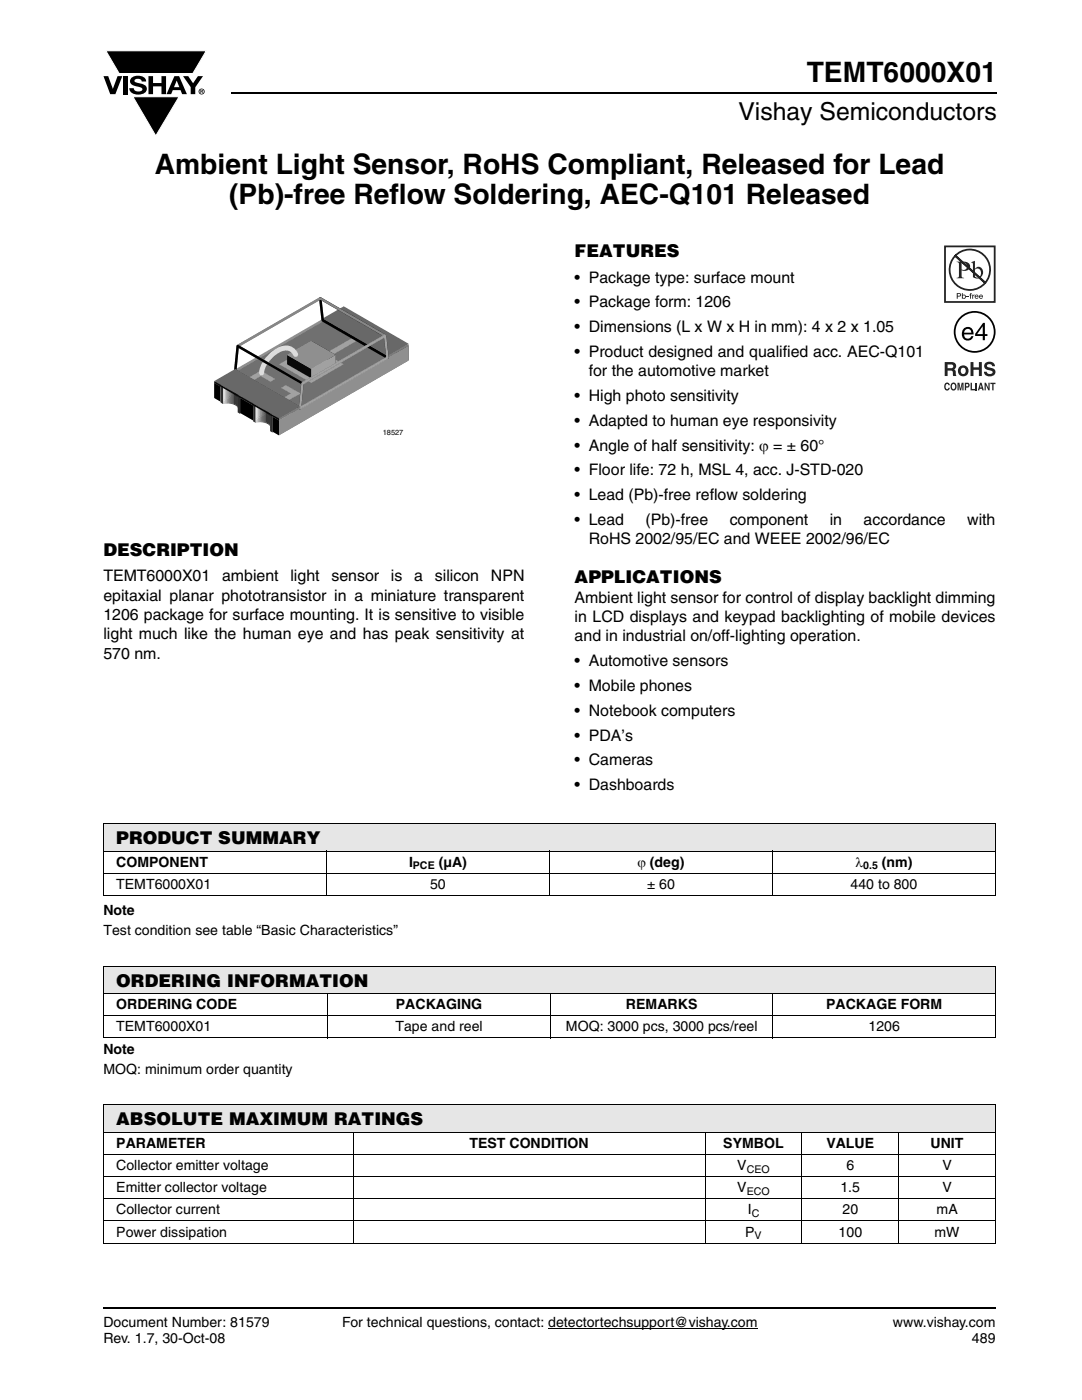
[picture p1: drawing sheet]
<svg xmlns="http://www.w3.org/2000/svg" width="216mm" height="279mm" viewBox="0 0 216 279" stroke-linecap="round" stroke-linejoin="round" font-family="sans-serif">
<path d="M109.4 265.1h41.8" fill="none" stroke="#000" stroke-width=".2"/>
<path d="M46.1 18.6h152.8M20.6 261h178" fill="none" stroke="#000" stroke-width=".36"/>
<path d="M20.6 10.1h20.7v17.2h-20.7z" fill="#fff"/>
<g fill="#000">
<path d="M20.6 15.2h1l.9 2.5 1-2.5h.9l-1.4 3.6h-1zM21.1 10.1h20.1l-2.7 4.6h-14.7zM24.6 15.2h.9v3.6h-.9zM26.3 15.5a2.1 2.1 0 0 1 2.8 .3l.1 .5h-.9a.79 .79 0 0 0-.7-.6 .79 .79 0 0 0-.8 .4l.3 .3 1 .3a1.08 1.08 0 0 1 1.2 1 1.08 1.08 0 0 1-1.1 1.1 1.73 1.73 0 0 1-2.4-1.2h.9a.96 .96 0 0 0 .8 .7 .96 .96 0 0 0 .9-.5 1.31 1.31 0 0 0-1.2-.6 1.03 1.03 0 0 1-1.1-.5 1.03 1.03 0 0 1 .2-1.2zM29.6 15.2h.9v1.4h1.7v-1.4h.9v3.6h-.9v-1.6h-1.7v1.6h-.9zM26.5 19.3h9.2l-4.6 7.8zM36.5 15.2h1.1l.9 1.4 1-1.4h1l-1.5 2.2v1.4h-.9v-1.4z"/>
<path d="M35.3 16.1l-.6 1.3h1.1zM34.8 15.2h.9l1.6 3.6h-1l-.3-.8h-1.5l-.3 .8h-1z"/>
<path d="M40.1 18v.2h.2v-.1zM40 17.9l.4 .1 .1 .1-.2 .2 .2 .3-.3-.3-.1 .3h-.1zM39.8 18.3a.46 .46 0 0 0 .9 0 .46 .46 0 0 0-.9 0zM39.6 18.3a.6 .6 0 0 1 1.2 0 .6 .6 0 0 1-1.2 0z"/>
</g>
<path d="M21.1 10.1h20.1l-2.7 4.6h-14.7zM26.5 19.3h9.2l-4.6 7.8z" fill="none" stroke="#fff" stroke-width=".2"/>
<path d="M42.8 59.3h38.7v27.8h-38.7z" fill="#fff"/>
<path d="M72.6 63.7l1 .5v3.4l-1-.6z" fill="#303030"/>
<path d="M68.8 69.3l3.8-2.3 1 .6a1.09 1.09 0 0 0 .9 1.6l1 .1h1l1 .5-3.9 2.2z" fill="#b9b9b9"/>
<path d="M73.4 67.3v.7z" fill="#888"/>
<path d="M73.4 67.3v.7z" fill="#8f8f8f"/>
<path d="M73.4 67.3v.7z" fill="#969696"/>
<path d="M73.5 67.3v.6z" fill="#9e9e9e"/>
<path d="M73.5 67.3v.6z" fill="#a5a5a5"/>
<path d="M73.5 67.3v.5z" fill="#acacac"/>
<path d="M73.5 67.3v.5z" fill="#b3b3b3"/>
<path d="M73.5 67.3v.4z" fill="#bababa"/>
<path d="M73.5 67.3v.4z" fill="#c1c1c1"/>
<path d="M73.6 67.3v.3z" fill="#c8c8c8"/>
<path d="M68.6 61.5l4 2.3v3l-4-2.3z" fill="#000"/>
<path d="M68.8 69.1l3.8-2.3v.2l-3.8 2.3z" fill="#dedede"/>
<path d="M76.5 67.8v1.5z" fill="#e8e8e8"/>
<path d="M76.4 67.8v1.5z" fill="#e7e7e7"/>
<path d="M76.3 67.8v1.5z" fill="#e6e6e6"/>
<path d="M76.3 67.8v1.5z" fill="#e4e4e4"/>
<path d="M76.2 67.8v1.5z" fill="#e2e2e2"/>
<path d="M76.2 67.8v1.5z" fill="#dedede"/>
<path d="M76.1 67.8v1.5z" fill="#d7d7d7"/>
<path d="M76.1 67.8v1.5z" fill="#d0d0d0"/>
<path d="M76 67.8v1.5z" fill="#c8c8c8"/>
<path d="M76 67.8v1.5z" fill="#c1c1c1"/>
<path d="M75.9 67.8v1.5z" fill="#bababa"/>
<path d="M75.9 67.8v1.5z" fill="#b3b3b3"/>
<path d="M75.8 67.8v1.5z" fill="#acacac"/>
<path d="M75.8 67.8v1.5z" fill="#a5a5a5"/>
<path d="M75.7 67.8l.1 1.5z" fill="#9e9e9e"/>
<path d="M75.7 67.8v1.5z" fill="#969696"/>
<path d="M75.6 67.8l.1 1.5z" fill="#8f8f8f"/>
<path d="M75.6 67.8v1.5z" fill="#888"/>
<path d="M75.5 67.8l.1 1.5z" fill="#818181"/>
<path d="M75.4 67.8l.1 1.5z" fill="#7a7a7a"/>
<path d="M75.3 67.8l.1 1.5z" fill="#737373"/>
<path d="M75.2 67.8l.1 1.5z" fill="#6c6c6c"/>
<path d="M75.1 67.8l.1 1.5z" fill="#646464"/>
<path d="M75 67.8l.1 1.5z" fill="#5d5d5d"/>
<path d="M74.9 67.8h.1v1.5h-.1z" fill="#565656"/>
<path d="M74.8 67.8h.1v1.5l-.1-.1z" fill="#4f4f4f"/>
<path d="M74.7 67.8h.1v1.4h-.1z" fill="#484848"/>
<path d="M74.6 67.8h.1v1.4h-.1z" fill="#414141"/>
<path d="M74.4 67.8h.2v1.4l-.2-.1z" fill="#3a3a3a"/>
<path d="M73.4 67.8h1v1.3l-.3-.1a1.13 1.13 0 0 1-.7-1.2z" fill="#323232"/>
<path d="M73.4 64.7v3.2z" fill="#888"/>
<path d="M73.4 64.6v3.3z" fill="#8f8f8f"/>
<path d="M73.5 64.6l-.1 3.3z" fill="#969696"/>
<path d="M73.5 64.5v3.4z" fill="#9e9e9e"/>
<path d="M73.5 64.5v3.4z" fill="#a5a5a5"/>
<path d="M73.5 64.4v3.4z" fill="#acacac"/>
<path d="M73.5 64.4v3.4z" fill="#b3b3b3"/>
<path d="M73.5 64.4v3.3z" fill="#bababa"/>
<path d="M73.5 64.4v3.3z" fill="#c1c1c1"/>
<path d="M73.6 64.4v3.2z" fill="#c8c8c8"/>
<path d="M73.4 64.7v.2z" fill="#888"/>
<path d="M73.4 64.6v.3z" fill="#8f8f8f"/>
<path d="M73.5 64.6l-.1 .3z" fill="#969696"/>
<path d="M73.5 64.5v.4z" fill="#9e9e9e"/>
<path d="M73.5 64.5v.4z" fill="#a5a5a5"/>
<path d="M73.5 64.4v.5z" fill="#acacac"/>
<path d="M73.5 64.4v.5z" fill="#b3b3b3"/>
<path d="M73.5 64.3v.6z" fill="#bababa"/>
<path d="M73.6 64.2l-.1 .7z" fill="#c1c1c1"/>
<path d="M73.6 64.2v.7z" fill="#c8c8c8"/>
<g fill="#303030">
<path d="M76.5 65.9l1 .6v3.3l-1-.5z"/>
<path d="M47.9 77.9l3.9 2.3v.1l-3.9-2.2z"/>
</g>
<path d="M44 80.3l3.9-2.2 3.9 2.2-3.9 2.3-.5-.3a1.09 1.09 0 0 0-.9-1.6l-1-.2-1 .1z" fill="#b9b9b9"/>
<path d="M47.9 82.4l3.9-2.2v.1l-3.9 2.3z" fill="#dedede"/>
<path d="M54.4 81.7l3.9 2.2v.2l-3.9-2.3z" fill="#303030"/>
<path d="M50.5 84.1l3.9-2.3 3.9 2.3-3.9 2.2-.5-.3a1.09 1.09 0 0 0-.9-1.5l-1-.2-1 .1z" fill="#b9b9b9"/>
<path d="M54.4 86.1l3.9-2.2v.2l-3.9 2.2z" fill="#dedede"/>
<path d="M42.7 79.4l25.9-14.9 4 2.3-3.8 2.3 4.8 2.8 3.9-2.3 4 2.4-25.8 14.9-1.3-.8 3.9-2.2-3.9-2.2-3.9 2.2-2.6-1.5 3.9-2.2-3.9-2.3-3.9 2.3z" fill="#707070"/>
<path d="M68.8 66.1l3.8-2.3v3l-3.8 2.3z" fill="#dedede"/>
<path d="M68.8 66.1l3.8-2.3v3l-3.8 2.3z" fill="#8f8f8f"/>
<path d="M76.5 65.9v3.3z" fill="#e8e8e8"/>
<path d="M76.4 65.9l.1 3.3z" fill="#e7e7e7"/>
<path d="M76.3 65.9l.1 3.3z" fill="#e6e6e6"/>
<path d="M76.3 65.9v3.3z" fill="#e4e4e4"/>
<path d="M76.2 65.9l.1 3.3z" fill="#e2e2e2"/>
<path d="M76.2 66v3.2z" fill="#dedede"/>
<path d="M76.1 66l.1 3.2z" fill="#d7d7d7"/>
<path d="M76.1 66v3.2z" fill="#d0d0d0"/>
<path d="M76 66l.1 3.2z" fill="#c8c8c8"/>
<path d="M76 66v3.2z" fill="#c1c1c1"/>
<path d="M75.9 66l.1 3.2z" fill="#bababa"/>
<path d="M75.9 66v3.2z" fill="#b3b3b3"/>
<path d="M75.8 66l.1 3.2z" fill="#acacac"/>
<path d="M75.8 66v3.2z" fill="#a5a5a5"/>
<path d="M75.7 66l.1 3.2z" fill="#9e9e9e"/>
<path d="M75.7 66v3.2z" fill="#969696"/>
<path d="M75.6 66l.1 3.2z" fill="#8f8f8f"/>
<path d="M75.6 66v3.2z" fill="#888"/>
<path d="M75.5 66l.1 3.2z" fill="#818181"/>
<path d="M75.4 66l.1 3.2z" fill="#7a7a7a"/>
<path d="M75.3 66l.1 3.2z" fill="#737373"/>
<path d="M75.2 66l.1 3.2z" fill="#6c6c6c"/>
<path d="M75.1 65.9l.1 3.3z" fill="#646464"/>
<path d="M75 65.9l.1 3.3z" fill="#5d5d5d"/>
<path d="M74.9 65.9h.1v3.3h-.1z" fill="#565656"/>
<path d="M74.8 65.9h.1v3.3h-.1z" fill="#4f4f4f"/>
<path d="M74.7 65.9h.1v3.3h-.1z" fill="#484848"/>
<path d="M74.6 65.8l.1 .1v3.3h-.1z" fill="#414141"/>
<path d="M74.4 65.8h.2v3.4l-.2-.1z" fill="#3a3a3a"/>
<path d="M73.4 64.8l.4 .6 .6 .4v3.3l-.3-.1a1.12 1.12 0 0 1-.7-1z" fill="#323232"/>
<path d="M77.5 66.6l4 2.4v3l-4-2.4z" fill="#000"/>
<path d="M57.3 72.7l4.8-2.8 4.9 2.8-4.9 2.8z" fill="#757575"/>
<path d="M42.7 76.4l25.9-14.9v3l-25.9 14.9z" fill="#8f8f8f"/>
<path d="M47.9 74.9l3.9 2.3v3l-3.9-2.3z" fill="#000"/>
<path d="M47.9 74.9l3.9 2.3v3l-3.9-2.3z" fill="#303030"/>
<path d="M47.9 79.4l3.9-2.2v3l-3.9 2.2z" fill="#8f8f8f"/>
<path d="M47.9 79.4l3.9-2.2v3l-3.9 2.2z" fill="#dedede"/>
<path d="M54.4 78.7l3.9 2.2v3l-3.9-2.2z" fill="#000"/>
<path d="M54.4 78.7l3.9 2.2v3l-3.9-2.2z" fill="#303030"/>
<path d="M54.4 83.1l3.9-2.2v3l-3.9 2.2z" fill="#8f8f8f"/>
<path d="M54.4 83.1l3.9-2.2v3l-3.9 2.2z" fill="#dedede"/>
<path d="M42.7 76.4l25.9-14.9 4 2.3-3.8 2.3 4.8 2.8 3.9-2.3 4 2.4-25.8 14.9-1.3-.8 3.9-2.2-3.9-2.2-3.9 2.2-2.6-1.5 3.9-2.2-3.9-2.3-3.9 2.3z" fill="#707070"/>
<g fill="#b9b9b9">
<path d="M56.1 79.6l.3-.1 1 .5-.4 .2z"/>
<path d="M49.1 75.6l.4-.1 .9 .5-.3 .2z"/>
<path d="M70.4 67.4l.3-.2 1 .6-.4 .1z"/>
</g>
<g fill="#9d9d9d">
<path d="M49.5 75.5l2.5-1.5 1 .5-2.6 1.5z"/>
<path d="M56.4 79.5l2.6-1.5 .9 .5-2.5 1.5z"/>
<path d="M56.1 77.4l.9-.6 2.9 1.7-.9 .6z"/>
<path d="M51.1 74.5l.9-.5 2.9 1.6-.9 .6z"/>
<path d="M55.7 72.7l6.4-3.7 2.8 1.6 5.5-3.2 .9 .5-5.5 3.2 2.8 1.6-6.5 3.7z"/>
</g>
<path d="M68.8 65.9l3.8-2.2v.1l-3.8 2.3z" fill="#dedede"/>
<path d="M76.5 65.9v.3z" fill="#e8e8e8"/>
<path d="M76.4 65.9l.1 .3z" fill="#e7e7e7"/>
<path d="M76.3 65.9l.1 .3z" fill="#e6e6e6"/>
<path d="M76.3 65.9v.3z" fill="#e4e4e4"/>
<path d="M76.2 65.9l.1 .3z" fill="#e2e2e2"/>
<path d="M76.2 66v.2z" fill="#dedede"/>
<path d="M76.1 66l.1 .2z" fill="#d7d7d7"/>
<path d="M76.1 66v.2z" fill="#d0d0d0"/>
<path d="M76 66l.1 .2z" fill="#c8c8c8"/>
<path d="M76 66v.2z" fill="#c1c1c1"/>
<path d="M75.9 66l.1 .2z" fill="#bababa"/>
<path d="M75.9 66v.2z" fill="#b3b3b3"/>
<path d="M75.8 66l.1 .2z" fill="#acacac"/>
<path d="M75.8 66v.2z" fill="#a5a5a5"/>
<path d="M75.7 66l.1 .2z" fill="#9e9e9e"/>
<path d="M75.7 66v.2z" fill="#969696"/>
<path d="M75.6 66l.1 .2z" fill="#8f8f8f"/>
<path d="M75.6 66v.2z" fill="#888"/>
<path d="M75.5 66l.1 .2z" fill="#818181"/>
<path d="M75.4 66l.1 .2z" fill="#7a7a7a"/>
<path d="M75.3 66l.1 .2z" fill="#737373"/>
<path d="M75.2 66l.1 .2z" fill="#6c6c6c"/>
<path d="M75.1 65.9l.1 .3z" fill="#646464"/>
<path d="M75 65.9l.1 .3z" fill="#5d5d5d"/>
<path d="M74.9 65.9l.1 .3h-.1z" fill="#565656"/>
<path d="M74.8 65.9l.1 .3h-.1z" fill="#4f4f4f"/>
<path d="M74.7 65.9h.1v.3h-.1z" fill="#484848"/>
<path d="M74.6 65.8l.1 .1v.3h-.1z" fill="#414141"/>
<path d="M74.4 65.8h.2v.4h-.2z" fill="#3a3a3a"/>
<path d="M73.4 64.7a1.32 1.32 0 0 0 1 1.1v.4h-1z" fill="#323232"/>
<path d="M73.6 68.7l3.9-2.2v.1l-3.9 2.3z" fill="#dedede"/>
<path d="M68.8 65.9l4.8 2.8v.2l-4.8-2.8z" fill="#303030"/>
<path d="M68.8 65.9l3.8-2.2 1 .5a1.09 1.09 0 0 0 .9 1.6l1 .2 1-.1 1 .6-3.9 2.2z" fill="#b9b9b9"/>
<path d="M57.3 70.8l4.8-2.8v1.9l-4.8 2.8z" fill="#929292"/>
<path d="M62.1 68l4.9 2.8v1.9l-4.9-2.8z" fill="#090909"/>
<path d="M44 80.2l3.9-2.3v.2l-3.9 2.2z" fill="#dedede"/>
<path d="M47.4 69.1l16.5-9.5 .5 4.3-17.5 10.1z" fill="none" stroke="#8f8f8f" stroke-width=".49"/>
<path d="M57.3 70.8l4.8 2.8v1.9l-4.8-2.8z" fill="#090909"/>
<path d="M57.3 70.8l4.8-2.8 4.9 2.8-4.9 2.8z" fill="#929292"/>
<path d="M62.1 73.6l4.9-2.8v1.9l-4.9 2.8z" fill="#a6a6a6"/>
<path d="M44.5 80.3v.3z" fill="#e8e8e8"/>
<path d="M44.5 80.3v.3z" fill="#e7e7e7"/>
<path d="M44.6 80.3v.3z" fill="#e6e6e6"/>
<path d="M44.7 80.3v.3z" fill="#e4e4e4"/>
<path d="M44.7 80.3v.3z" fill="#e2e2e2"/>
<path d="M44.8 80.3v.3z" fill="#dedede"/>
<path d="M44.9 80.3v.3z" fill="#d7d7d7"/>
<path d="M44.9 80.3v.3z" fill="#d0d0d0"/>
<path d="M44.9 80.3v.3z" fill="#c8c8c8"/>
<path d="M45 80.3v.2z" fill="#c1c1c1"/>
<path d="M45 80.3l.1 .2z" fill="#bababa"/>
<path d="M45.1 80.3v.2z" fill="#b3b3b3"/>
<path d="M45.1 80.3l.1 .2z" fill="#acacac"/>
<path d="M45.2 80.3v.2z" fill="#a5a5a5"/>
<path d="M45.2 80.3l.1 .2z" fill="#9e9e9e"/>
<path d="M45.3 80.3l.1 .2z" fill="#969696"/>
<path d="M45.4 80.3v.2z" fill="#8f8f8f"/>
<path d="M45.4 80.3l.1 .2z" fill="#888"/>
<path d="M45.5 80.3v.2z" fill="#818181"/>
<path d="M45.5 80.3l.1 .2z" fill="#7a7a7a"/>
<path d="M45.6 80.3l.1 .3z" fill="#737373"/>
<path d="M45.7 80.3l.1 .3z" fill="#6c6c6c"/>
<path d="M45.8 80.3l.1 .3z" fill="#646464"/>
<path d="M45.9 80.3l.1 .3z" fill="#5d5d5d"/>
<path d="M46 80.3h.1v.3z" fill="#565656"/>
<path d="M46.1 80.3h.1v.3z" fill="#4f4f4f"/>
<path d="M46.2 80.3h.1v.4l-.1-.1z" fill="#484848"/>
<path d="M46.3 80.3h.2v.4h-.2z" fill="#414141"/>
<path d="M46.5 80.3h.1v.5l-.1-.1z" fill="#3a3a3a"/>
<path d="M46.6 80.3h1v1.5a1.32 1.32 0 0 0-1-1z" fill="#323232"/>
<path d="M42.7 76.4l1.3 .8v3l-1.3-.8z" fill="#000"/>
<path d="M44 77.2l3.9-2.3v3l-3.9 2.3z" fill="#8f8f8f"/>
<g fill="#dedede">
<path d="M44 77.2l3.9-2.3v3l-3.9 2.3z"/>
<path d="M44 77l3.9-2.2v.1l-3.9 2.3z"/>
</g>
<g fill="#303030">
<path d="M47.9 74.8l3.9 2.2v.2l-3.9-2.3z"/>
<path d="M44 77l.5 .3v3.3l-.5-.3z"/>
</g>
<path d="M47.6 81.6v.2z" fill="#888"/>
<path d="M47.6 81.6v.3z" fill="#8f8f8f"/>
<path d="M47.6 81.6v.3z" fill="#969696"/>
<path d="M47.6 81.6v.4z" fill="#9e9e9e"/>
<path d="M47.6 81.6v.5z" fill="#a5a5a5"/>
<path d="M47.5 81.6v.5z" fill="#acacac"/>
<path d="M47.5 81.6v.6z" fill="#b3b3b3"/>
<path d="M47.5 81.6v.6z" fill="#bababa"/>
<path d="M47.5 81.6v.7z" fill="#c1c1c1"/>
<path d="M47.4 81.6v.7z" fill="#c8c8c8"/>
<path d="M44.5 77.3v3.3z" fill="#e8e8e8"/>
<path d="M44.5 77.3v3.3z" fill="#e7e7e7"/>
<path d="M44.6 77.3v3.3z" fill="#e6e6e6"/>
<path d="M44.7 77.3v3.3z" fill="#e4e4e4"/>
<path d="M44.7 77.3v3.3z" fill="#e2e2e2"/>
<path d="M44.8 77.3v3.3z" fill="#dedede"/>
<path d="M44.9 77.3v3.3z" fill="#d7d7d7"/>
<path d="M44.9 77.3v3.3z" fill="#d0d0d0"/>
<path d="M44.9 77.3v3.3z" fill="#c8c8c8"/>
<path d="M45 77.3v3.3z" fill="#c1c1c1"/>
<path d="M45 77.3v3.2z" fill="#bababa"/>
<path d="M45.1 77.3v3.2z" fill="#b3b3b3"/>
<path d="M45.1 77.3v3.2z" fill="#acacac"/>
<path d="M45.2 77.3v3.2z" fill="#a5a5a5"/>
<path d="M45.2 77.3v3.2z" fill="#9e9e9e"/>
<path d="M45.3 77.3l.1 3.2z" fill="#969696"/>
<path d="M45.4 77.3v3.2z" fill="#8f8f8f"/>
<path d="M45.4 77.3l.1 3.2z" fill="#888"/>
<path d="M45.5 77.3v3.2z" fill="#818181"/>
<path d="M45.5 77.3l.1 3.2z" fill="#7a7a7a"/>
<path d="M45.6 77.3l.1 3.3z" fill="#737373"/>
<path d="M45.7 77.3l.1 3.3z" fill="#6c6c6c"/>
<path d="M45.8 77.3l.1 3.3z" fill="#646464"/>
<path d="M45.9 77.3h.1v3.3z" fill="#5d5d5d"/>
<path d="M46 77.3h.1v3.3h-.1z" fill="#565656"/>
<path d="M46.1 77.3h.1v3.3h-.1z" fill="#4f4f4f"/>
<path d="M46.2 77.3h.1v3.4l-.1-.1z" fill="#484848"/>
<path d="M46.3 77.3h.2v3.4h-.2z" fill="#414141"/>
<path d="M46.5 77.3l.1 .1v3.4l-.1-.1z" fill="#3a3a3a"/>
<path d="M46.6 77.4l.3 .1a1.12 1.12 0 0 1 .7 1v3.2l-.4-.6-.6-.3z" fill="#323232"/>
<path d="M44.5 77.3v1.4z" fill="#e8e8e8"/>
<path d="M44.5 77.3l.1 1.4z" fill="#e7e7e7"/>
<path d="M44.6 77.2l.1 1.5z" fill="#e6e6e6"/>
<path d="M44.7 77.2v1.5z" fill="#e4e4e4"/>
<path d="M44.7 77.2l.1 1.5z" fill="#e2e2e2"/>
<path d="M44.8 77.2l.1 1.5z" fill="#dedede"/>
<path d="M44.9 77.2v1.5z" fill="#d7d7d7"/>
<path d="M44.9 77.2v1.5z" fill="#d0d0d0"/>
<path d="M44.9 77.2l.1 1.5z" fill="#c8c8c8"/>
<path d="M45 77.2v1.5z" fill="#c1c1c1"/>
<path d="M45 77.2l.1 1.5z" fill="#bababa"/>
<path d="M45.1 77.2v1.5z" fill="#b3b3b3"/>
<path d="M45.1 77.2l.1 1.5z" fill="#acacac"/>
<path d="M45.2 77.2v1.5z" fill="#a5a5a5"/>
<path d="M45.2 77.2l.1 1.5z" fill="#9e9e9e"/>
<path d="M45.3 77.2l.1 1.5z" fill="#969696"/>
<path d="M45.4 77.2v1.5z" fill="#8f8f8f"/>
<path d="M45.4 77.2l.1 1.5z" fill="#888"/>
<path d="M45.5 77.2v1.5z" fill="#818181"/>
<path d="M45.5 77.2l.1 1.5z" fill="#7a7a7a"/>
<path d="M45.6 77.2l.1 1.5z" fill="#737373"/>
<path d="M45.7 77.2l.1 1.5z" fill="#6c6c6c"/>
<path d="M45.8 77.2l.1 1.5z" fill="#646464"/>
<path d="M45.9 77.2l.1 1.5z" fill="#5d5d5d"/>
<path d="M46 77.2h.1v1.5h-.1z" fill="#565656"/>
<path d="M46.1 77.2l.1 .1v1.4h-.1z" fill="#4f4f4f"/>
<path d="M46.2 77.3h.1v1.4h-.1z" fill="#484848"/>
<path d="M46.3 77.3h.2v1.4h-.2z" fill="#414141"/>
<path d="M46.5 77.3l.1 .1v1.3h-.1z" fill="#3a3a3a"/>
<path d="M46.6 77.4a1.14 1.14 0 0 1 .9 1.3h-.9z" fill="#323232"/>
<path d="M47.6 78.6v3.2z" fill="#888"/>
<path d="M47.6 78.6v3.3z" fill="#8f8f8f"/>
<path d="M47.6 78.6v3.3z" fill="#969696"/>
<path d="M47.6 78.6v3.4z" fill="#9e9e9e"/>
<path d="M47.6 78.6v3.5z" fill="#a5a5a5"/>
<path d="M47.6 78.7l-.1 3.4z" fill="#acacac"/>
<path d="M47.5 78.8v3.4z" fill="#b3b3b3"/>
<path d="M47.5 78.8v3.4z" fill="#bababa"/>
<path d="M47.5 78.9v3.3z" fill="#c1c1c1"/>
<path d="M47.5 78.9l-.1 3.3z" fill="#c8c8c8"/>
<path d="M47.6 78.5v.7z" fill="#888"/>
<path d="M47.6 78.5v.7z" fill="#8f8f8f"/>
<path d="M47.6 78.5v.7z" fill="#969696"/>
<path d="M47.6 78.6v.6z" fill="#9e9e9e"/>
<path d="M47.6 78.6v.6z" fill="#a5a5a5"/>
<path d="M47.6 78.7l-.1 .5z" fill="#acacac"/>
<path d="M47.5 78.8v.4z" fill="#b3b3b3"/>
<path d="M47.5 78.8v.4z" fill="#bababa"/>
<path d="M47.5 78.9v.3z" fill="#c1c1c1"/>
<path d="M47.5 78.9l-.1 .3z" fill="#c8c8c8"/>
<g fill="#dedede">
<path d="M50.5 83.9l3.9-2.2v.1l-3.9 2.3z"/>
<path d="M47.9 79.2l3.9-2.2v.2l-3.9 2.2z"/>
</g>
<path d="M47.4 78.9l.5 .3v3.4l-.5-.3z" fill="#303030"/>
<path d="M44 77l3.9-2.2 3.9 2.2-3.9 2.2-.5-.3a1.09 1.09 0 0 0-.9-1.5l-1-.2-1 .1z" fill="#b9b9b9"/>
<path d="M51 84v.4z" fill="#e8e8e8"/>
<path d="M51 84v.4z" fill="#e7e7e7"/>
<path d="M51.1 84v.3z" fill="#e6e6e6"/>
<path d="M51.2 84v.3z" fill="#e4e4e4"/>
<path d="M51.2 84v.3z" fill="#e2e2e2"/>
<path d="M51.3 84v.3z" fill="#dedede"/>
<path d="M51.3 84v.3z" fill="#d7d7d7"/>
<path d="M51.4 84v.3z" fill="#d0d0d0"/>
<path d="M51.4 84v.3z" fill="#c8c8c8"/>
<path d="M51.5 84v.3z" fill="#c1c1c1"/>
<path d="M51.5 84v.3z" fill="#bababa"/>
<path d="M51.5 84l.1 .3z" fill="#b3b3b3"/>
<path d="M51.6 84v.3z" fill="#acacac"/>
<path d="M51.6 84l.1 .3z" fill="#a5a5a5"/>
<path d="M51.7 84l.1 .3z" fill="#9e9e9e"/>
<path d="M51.8 84v.3z" fill="#969696"/>
<path d="M51.8 84l.1 .3z" fill="#8f8f8f"/>
<path d="M51.9 84v.3z" fill="#888"/>
<path d="M51.9 84l.1 .3z" fill="#818181"/>
<path d="M52 84l.1 .3z" fill="#7a7a7a"/>
<path d="M52.1 84l.1 .3z" fill="#737373"/>
<path d="M52.2 84l.1 .3z" fill="#6c6c6c"/>
<path d="M52.3 84l.1 .3z" fill="#646464"/>
<path d="M52.4 84l.1 .3z" fill="#5d5d5d"/>
<path d="M52.5 84l.1 .3z" fill="#565656"/>
<path d="M52.6 84h.1v.4z" fill="#4f4f4f"/>
<path d="M52.7 84h.1v.4h-.1z" fill="#484848"/>
<path d="M52.8 84h.1v.4h-.1z" fill="#414141"/>
<path d="M52.9 84h.2v.5l-.2-.1z" fill="#3a3a3a"/>
<path d="M53.1 84h.9v1.6a1.32 1.32 0 0 0-.9-1.1z" fill="#323232"/>
<path d="M50.5 80.9l3.9-2.2v3l-3.9 2.2z" fill="#8f8f8f"/>
<path d="M47.9 79.4l2.6 1.5v3l-2.6-1.5z" fill="#000"/>
<path d="M50.5 80.9l3.9-2.2v3l-3.9 2.2z" fill="#dedede"/>
<path d="M54.4 78.5l3.9 2.2v.2l-3.9-2.2z" fill="#303030"/>
<path d="M50.5 80.7l3.9-2.2v.2l-3.9 2.2z" fill="#dedede"/>
<path d="M50.5 80.7l.5 .3v3.4l-.5-.3z" fill="#303030"/>
<path d="M54 85.3v.3z" fill="#888"/>
<path d="M54 85.3v.3z" fill="#8f8f8f"/>
<path d="M54 85.3v.4z" fill="#969696"/>
<path d="M54 85.3v.4z" fill="#9e9e9e"/>
<path d="M54 85.3v.5z" fill="#a5a5a5"/>
<path d="M54 85.3v.5z" fill="#acacac"/>
<path d="M54 85.3v.6z" fill="#b3b3b3"/>
<path d="M53.9 85.3v.6z" fill="#bababa"/>
<path d="M53.9 85.3v.7z" fill="#c1c1c1"/>
<path d="M53.9 85.3v.7z" fill="#c8c8c8"/>
<path d="M51 81v3.4z" fill="#e8e8e8"/>
<path d="M51 81v3.4z" fill="#e7e7e7"/>
<path d="M51.1 81v3.3z" fill="#e6e6e6"/>
<path d="M51.2 81v3.3z" fill="#e4e4e4"/>
<path d="M51.2 81v3.3z" fill="#e2e2e2"/>
<path d="M51.3 81v3.3z" fill="#dedede"/>
<path d="M51.3 81v3.3z" fill="#d7d7d7"/>
<path d="M51.4 81v3.3z" fill="#d0d0d0"/>
<path d="M51.4 81v3.3z" fill="#c8c8c8"/>
<path d="M51.5 81v3.3z" fill="#c1c1c1"/>
<path d="M51.5 81v3.3z" fill="#bababa"/>
<path d="M51.5 81v3.3z" fill="#b3b3b3"/>
<path d="M51.6 81v3.3z" fill="#acacac"/>
<path d="M51.6 81v3.3z" fill="#a5a5a5"/>
<path d="M51.7 81v3.3z" fill="#9e9e9e"/>
<path d="M51.8 81v3.3z" fill="#969696"/>
<path d="M51.8 81l.1 3.3z" fill="#8f8f8f"/>
<path d="M51.9 81v3.3z" fill="#888"/>
<path d="M51.9 81l.1 3.3z" fill="#818181"/>
<path d="M52 81l.1 3.3z" fill="#7a7a7a"/>
<path d="M52.1 81l.1 3.3z" fill="#737373"/>
<path d="M52.2 81l.1 3.3z" fill="#6c6c6c"/>
<path d="M52.3 81l.1 3.3z" fill="#646464"/>
<path d="M52.4 81h.1v3.3z" fill="#5d5d5d"/>
<path d="M52.5 81h.1v3.3h-.1z" fill="#565656"/>
<path d="M52.6 81h.1v3.4l-.1-.1z" fill="#4f4f4f"/>
<path d="M52.7 81h.1v3.4h-.1z" fill="#484848"/>
<path d="M52.8 81l.1 .1v3.3h-.1z" fill="#414141"/>
<path d="M52.9 81.1h.2v3.4l-.2-.1z" fill="#3a3a3a"/>
<path d="M53.1 81.1l.3 .2a1.12 1.12 0 0 1 .6 .9v3.2l-.3-.6-.6-.3z" fill="#323232"/>
<path d="M51 81v1.4z" fill="#e8e8e8"/>
<path d="M51 81l.1 1.4z" fill="#e7e7e7"/>
<path d="M51.1 81l.1 1.4z" fill="#e6e6e6"/>
<path d="M51.2 81v1.4z" fill="#e4e4e4"/>
<path d="M51.2 81l.1 1.4z" fill="#e2e2e2"/>
<path d="M51.3 80.9v1.5z" fill="#dedede"/>
<path d="M51.3 80.9l.1 1.5z" fill="#d7d7d7"/>
<path d="M51.4 80.9v1.5z" fill="#d0d0d0"/>
<path d="M51.4 80.9l.1 1.5z" fill="#c8c8c8"/>
<path d="M51.5 80.9v1.5z" fill="#c1c1c1"/>
<path d="M51.5 80.9v1.5z" fill="#bababa"/>
<path d="M51.5 80.9l.1 1.5z" fill="#b3b3b3"/>
<path d="M51.6 80.9v1.5z" fill="#acacac"/>
<path d="M51.6 80.9l.1 1.5z" fill="#a5a5a5"/>
<path d="M51.7 80.9l.1 1.5z" fill="#9e9e9e"/>
<path d="M51.8 80.9v1.5z" fill="#969696"/>
<path d="M51.8 80.9l.1 1.5z" fill="#8f8f8f"/>
<path d="M51.9 80.9v1.5z" fill="#888"/>
<path d="M51.9 80.9l.1 1.5z" fill="#818181"/>
<path d="M52 80.9l.1 1.5z" fill="#7a7a7a"/>
<path d="M52.1 80.9l.1 1.5z" fill="#737373"/>
<path d="M52.2 80.9l.1 1.5z" fill="#6c6c6c"/>
<path d="M52.3 80.9l.1 1.5z" fill="#646464"/>
<path d="M52.4 80.9l.1 1.5h-.1z" fill="#5d5d5d"/>
<path d="M52.5 81h.1v1.4h-.1z" fill="#565656"/>
<path d="M52.6 81h.1v1.4h-.1z" fill="#4f4f4f"/>
<path d="M52.7 81h.1v1.4h-.1z" fill="#484848"/>
<path d="M52.8 81l.1 .1v1.3h-.1z" fill="#414141"/>
<path d="M52.9 81.1h.2v1.3h-.2z" fill="#3a3a3a"/>
<path d="M53.1 81.1a1.14 1.14 0 0 1 .9 1.3h-.9z" fill="#323232"/>
<path d="M54 82.3v3.3z" fill="#888"/>
<path d="M54 82.3v3.3z" fill="#8f8f8f"/>
<path d="M54 82.3v3.4z" fill="#969696"/>
<path d="M54 82.3v3.4z" fill="#9e9e9e"/>
<path d="M54 82.4v3.4z" fill="#a5a5a5"/>
<path d="M54 82.4v3.4z" fill="#acacac"/>
<path d="M54 82.5v3.4z" fill="#b3b3b3"/>
<path d="M54 82.5l-.1 3.4z" fill="#bababa"/>
<path d="M53.9 82.6v3.3z" fill="#c1c1c1"/>
<path d="M53.9 82.6v3.3z" fill="#c8c8c8"/>
<path d="M54 82.2v.7z" fill="#888"/>
<path d="M54 82.2v.7z" fill="#8f8f8f"/>
<path d="M54 82.3v.6z" fill="#969696"/>
<path d="M54 82.3v.6z" fill="#9e9e9e"/>
<path d="M54 82.4v.5z" fill="#a5a5a5"/>
<path d="M54 82.4v.5z" fill="#acacac"/>
<path d="M54 82.5v.4z" fill="#b3b3b3"/>
<path d="M54 82.5l-.1 .4z" fill="#bababa"/>
<path d="M53.9 82.6v.3z" fill="#c1c1c1"/>
<path d="M53.9 82.6v.3z" fill="#c8c8c8"/>
<path d="M50.5 80.7l3.9-2.2 3.9 2.2-3.9 2.3-.5-.3a1.09 1.09 0 0 0-.9-1.6l-1-.2-1 .1z" fill="#b9b9b9"/>
<path d="M53.9 82.7l.5 .3v3.3l-.5-.3z" fill="#303030"/>
<path d="M54.4 83l3.9-2.3v.2l-3.9 2.2z" fill="#dedede"/>
<path d="M54.4 83.1l1.3 .8v3l-1.3-.8z" fill="#000"/>
<path d="M55.7 83.9l25.8-14.9v3l-25.8 14.9z" fill="#8f8f8f"/>
<path d="M59 70.7a2.12 2.12 0 0 0-2.8-1.1 6.5 6.5 0 0 0-4 4.8" fill="none" stroke="#dedede" stroke-width=".99"/>
<path d="M64.4 63.6l12.9 7.4v.4l-12.9-7.5z" fill="#080808"/>
<path d="M64.4 63.6l4.2-2.5 12.9 7.5-4.2 2.4z" fill="#666"/>
<path d="M77.3 71l4.2-2.4v.4l-4.2 2.4z" fill="#808080"/>
<path d="M63.9 59.6l12.9 7.4 .5 4.4-12.9-7.5zM47.4 69.1l13 7.4-.5 5-13-7.5z" fill="none" stroke="#000" stroke-width=".49"/>
<path d="M47.4 69.1l16.5-9.5 12.9 7.4-16.4 9.5z" fill="none" stroke="#838383" stroke-width=".49"/>
<path d="M60.4 76.5l16.4-9.5 .5 4.4-17.4 10.1z" fill="none" stroke="#9c9c9c" stroke-width=".49"/>
<path d="M42.7 76.1l4.3-2.5 12.9 7.5-4.2 2.4z" fill="#666"/>
<path d="M42.7 76.1l13 7.4v.4l-13-7.5z" fill="#090909"/>
<path d="M55.7 83.5l4.2-2.4v.4l-4.2 2.4z" fill="#808080"/>
<path d="M188.4 49h10.2v28.9h-10.2z" fill="#fff"/>
<g fill="#211e1e">
<path d="M193.7 72.3h.5v1h1.1v-1h.6v2.7h-.6v-1.2h-1.1v1.2h-.5z"/>
<path d="M196.7 72.4a1.15 1.15 0 0 1 1.8 .7h-.5l-.1-.2a.68 .68 0 0 0-.9-.1v.4l.2 .1a1.29 1.29 0 0 1 1.4 .9 1.17 1.17 0 0 1-1.1 .9 1.17 1.17 0 0 1-1.2-.9h.6v.2a.67 .67 0 0 0 1.2-.1l-.3-.3-.5-.1a.82 .82 0 0 1-.9-.6 .82 .82 0 0 1 .3-.9z"/>
<path d="M188.6 76.5l.4-.2 .3 .1 .2 .5-.7-.2a.66 .66 0 0 0 .2 1l.3-.3h.2a.54 .54 0 0 1-.5 .5 .54 .54 0 0 1-.5-.4z"/>
<path d="M191.1 76.4h.3l.3 1.2 .2-1.2h.4v1.5h-.3v-1.3l-.2 1.3h-.3l-.2-1.3v1.3h-.2z"/>
<path d="M193.7 76.4h.2v1.2h.7v.3h-.9z"/>
<path d="M194.7 76.4h.3v1.5h-.3z"/>
<path d="M196.5 76.4h.2l.5 1v-1h.3v1.5h-.3l-.5-1.1v1.1h-.2z"/>
<path d="M197.6 76.4h1v.3h-.3v1.2h-.3v-1.2h-.4z"/>
<path d="M189.1 72.7v.8l.9-.1a.39 .39 0 0 0 .1-.6zM188.5 72.3h1.4a.79 .79 0 0 1 .8 .4 .79 .79 0 0 1-.1 .9l-.2 .1a.98 .98 0 0 1 .4 1.2v.1h-.6l-.2-1h-.9v1h-.6z"/>
<path d="M191.9 73.4a.63 .63 0 0 0-.2 .8 .63 .63 0 0 0 .8 .4 .63 .63 0 0 0 .2-.8 .63 .63 0 0 0-.8-.4zM191.1 74a1.1 1.1 0 0 1 2.2 0 1.1 1.1 0 0 1-2.2 0z"/>
<path d="M190.1 76.7a.64 .64 0 0 0 .2 1l.1-.1a.64 .64 0 0 0-.1-1zM189.9 76.5l.2-.1a.56 .56 0 0 1 .7 .3 .82 .82 0 0 1-.5 1.2h-.2a.89 .89 0 0 1-.2-1.4z"/>
<path d="M192.8 76.6v.5l.4-.1v-.3zM192.5 76.4h.6a.5 .5 0 0 1 .4 .5 .5 .5 0 0 1-.4 .5h-.3v.5h-.3z"/>
<path d="M195.7 76.7l-.1 .6h.3zM195.6 76.4h.3l.4 1.5h-.3l-.1-.3h-.4l-.1 .3h-.3z"/>
</g>
<path d="M188.6 49.2h9.9v11.1h-9.9z" fill="none" stroke="#211e1e" stroke-width=".35"/>
<g fill="#211e1e">
<path d="M192.9 59.1h.4v.2h-.4z"/>
<path d="M193.6 58.5h.3l-.2 .2 .2 .1v.1h-.2v.7h-.1v-.7h-.2z"/>
<path d="M194 58.8h.2v.2l.3-.2v.2h-.3v.6h-.2z"/>
<path d="M191.1 58.7v.3h.4v-.3zM190.9 58.5l.7 .1 .2 .2-.2 .3-.5 .1v.4h-.2z"/>
<path d="M192.1 59.2a.26 .26 0 0 0 .5 0 .26 .26 0 0 0-.5 0zM191.9 58.5h.2v.4a.38 .38 0 0 1 .5 .1 .38 .38 0 0 1 0 .5 .38 .38 0 0 1-.5 0l-.2 .1z"/>
<path d="M194.7 59v.1h.4l-.2-.2zM194.7 58.8l.4 .1 .2 .4h-.6v.1h.5a.42 .42 0 0 1-.6 .1 .42 .42 0 0 1 .1-.7z"/>
<path d="M195.6 59l-.1 .1h.4l-.2-.2zM195.5 58.8l.5 .1 .1 .4h-.6l.1 .1h.5a.42 .42 0 0 1-.7 .1 .42 .42 0 0 1 .1-.7z"/>
</g>
<path d="M190.5 51.1a4 4 0 0 1 5.7-.3 4 4 0 0 1 .4 5.6l-5.9-5.4 5.9 5.5a4 4 0 0 1-5.8 .4 4 4 0 0 1-.3-5.8z" fill="none" stroke="#211e1e" stroke-width=".35"/>
<g fill="#211e1e">
<path d="M191.9 52.5v1.3a.75 .75 0 0 0 1.1-.7 .75 .75 0 0 0-1.1-.6zM190.9 52.2a2.81 2.81 0 0 1 2.4 .4 .97 .97 0 0 1 0 1.2 .97 .97 0 0 1-1.2 .2l-.2-.1v1.1v.3l.5 .2h-1.5l.3-.1 .1-.4v-2.3v-.2z"/>
<path d="M194.5 53.8v1.4l.2 .1a.72 .72 0 0 0 .8 0 .72 .72 0 0 0 .3-.8 .72 .72 0 0 0-.4-.8 .72 .72 0 0 0-.9 .1zM193.8 52.4l.7-.3v1.6a.89 .89 0 0 1 1.1-.4 .89 .89 0 0 1 .6 1 1.23 1.23 0 0 1-.7 1.2 1.23 1.23 0 0 1-1.4-.2v-2.7z"/>
</g>
<circle cx="194.5" cy="66.2" r="4" fill="none" stroke="#000" stroke-width=".35"/>
<g fill="#000">
<path d="M192.6 65.9l-.2 .5h1.4a.7 .7 0 0 0-.4-.7 .7 .7 0 0 0-.8 .2zM192.4 65.5a1.18 1.18 0 0 1 1.4-.1 1.18 1.18 0 0 1 .5 1.3h-1.9a.73 .73 0 0 0 .5 .9 .73 .73 0 0 0 .9-.5h.4a1.21 1.21 0 0 1-1.6 .8 1.21 1.21 0 0 1-.6-1.7z"/>
<path d="M196.1 65.1l-1.1 1.6h1.1zM196.2 64.4h.3v2.3h.5v.4h-.5v.8h-.4v-.8h-1.5v-.5z"/>
</g>
<path d="M20.6 164.4h178v5.5h-178z" fill="#e6e6e6"/>
<g fill="#fff">
<path d="M20.6 169.9h44.6v4.4h-44.6z"/>
<path d="M65.2 169.9h44.4v4.4h-44.4z"/>
<path d="M109.6 169.9h44.6v4.4h-44.6z"/>
<path d="M154.2 169.9h44.4v4.4h-44.4z"/>
</g>
<path d="M20.6 192.8h178v5.5h-178z" fill="#e6e6e6"/>
<g fill="#fff">
<path d="M20.6 198.3h44.8v4.4h-44.8z"/>
<path d="M65.4 198.3h44.4v4.4h-44.4z"/>
<path d="M109.8 198.3h44.4v4.4h-44.4z"/>
<path d="M154.2 198.3h44.4v4.4h-44.4z"/>
</g>
<path d="M20.6 220.5h178v5.5h-178z" fill="#e6e6e6"/>
<g fill="#fff">
<path d="M20.6 226h49.9v4.4h-49.9z"/>
<path d="M70.5 226h70.2v4.4h-70.2z"/>
<path d="M140.7 226h19.3v4.4h-19.3z"/>
<path d="M160 226h19.3v4.4h-19.3z"/>
<path d="M179.3 226h19.3v4.4h-19.3z"/>
</g>
<g fill="none" stroke="#000" stroke-width=".2">
<path d="M20.6 164.4h178.1M20.6 169.9h178.1M20.6 174.3h178.1M20.6 178.7h178.1M20.6 164.4v14.2M65.2 169.8v9M109.6 169.8v9M154.2 169.8v9M198.6 164.4v14.2M20.6 192.8h178.1M20.6 198.3h178.1M20.6 192.9v14.1"/>
<path d="M65.4 198.2v9M109.8 198.2v9M154.2 198.2v9M198.6 192.9v14.1M20.6 202.7h178.1M20.6 207.1h178.1M20.6 220.5h178.1M20.6 226h178.1M20.6 230.4h178.1M20.6 234.8h178.1M20.6 239.2h178.1M20.6 220.6v27.4"/>
<path d="M70.5 225.9v22.3M140.7 225.9v22.3M160 225.9v22.3M179.3 225.9v22.3M198.6 220.6v27.4M20.6 243.6h178.1M20.6 248.1h178.1"/>
</g>
<g font-size="5.6">
<text x="161" y="16.4">TEMT6000X01</text>
<text x="30.9" y="34.8">Ambient Light Sensor, RoHS Compliant, Released for Lead</text>
<text x="45.7" y="40.7">(Pb)-free Reflow Soldering, AEC-Q101 Released</text>
</g>
<text font-size="4.9" x="147.3" y="24">Vishay Semiconductors</text>
<g font-size="3.5">
<text x="114.7" y="51.4">FEATURES</text>
<text x="20.6" y="110.9">DESCRIPTION</text>
<text x="114.7" y="116.3">APPLICATIONS</text>
<text x="23.2" y="168.5">PRODUCT SUMMARY</text>
<text x="23.2" y="196.9">ORDERING INFORMATION</text>
<text x="23.2" y="224.5">ABSOLUTE MAXIMUM RATINGS</text>
</g>
<g font-size="3.2">
<text x="114.7" y="56.4">• Package type: surface mount</text>
<text x="114.7" y="61.3">• Package form: 1206</text>
<text x="114.7" y="66.3">• Dimensions (L x W x H in mm): 4 x 2 x 1.05</text>
<text x="114.7" y="71.2">• Product designed and qualified acc. AEC-Q101</text>
<text x="117.5" y="75.1">for the automotive market</text>
<text x="114.7" y="80.1">• High photo sensitivity</text>
<text x="114.7" y="85">• Adapted to human eye responsivity</text>
<text x="114.7" y="89.9">• Angle of half sensitivity: ϕ = ± 60°</text>
<text x="114.7" y="94.9">• Floor life: 72 h, MSL 4, acc. J-STD-020</text>
<text x="114.7" y="99.8">• Lead (Pb)-free reflow soldering</text>
<text x="114.7" y="104.7">• Lead</text>
<text x="128.8" y="104.7">(Pb)-free</text>
<text x="145.6" y="104.7">component</text>
<text x="165.6" y="104.7">in</text>
<text x="172.3" y="104.7">accordance</text>
<text x="193" y="104.7">with</text>
<text x="117.5" y="108.6">RoHS 2002/95/EC and WEEE 2002/96/EC</text>
<text x="20.6" y="116">TEMT6000X01</text>
<text x="20.6" y="119.8">epitaxial planar phototransistor in a miniature transparent</text>
<text x="44.3" y="116">ambient</text>
<text x="58" y="116">light</text>
<text x="66.1" y="116">sensor</text>
<text x="78" y="116">is</text>
<text x="82.7" y="116">a</text>
<text x="86.8" y="116">silicon</text>
<text x="97.9" y="116">NPN</text>
<text x="20.6" y="123.7">1206 package for surface mounting. It is sensitive to visible</text>
<text x="114.7" y="120.3">Ambient light sensor for control of display backlight dimming</text>
<text x="114.7" y="124.1">in LCD displays and keypad backlighting of mobile devices</text>
<text x="20.6" y="127.6">light much like the human eye and has peak sensitivity at</text>
<text x="20.6" y="131.5">570 nm.</text>
<text x="114.7" y="128">and in industrial on/off-lighting operation.</text>
<text x="114.7" y="133">• Automotive sensors</text>
<text x="114.7" y="137.9">• Mobile phones</text>
<text x="114.7" y="142.8">• Notebook computers</text>
<text x="114.7" y="147.8">• PDA’s</text>
<text x="114.7" y="152.7">• Cameras</text>
<text x="114.7" y="157.6">• Dashboards</text>
</g>
<g font-size="2.8">
<text x="23.2" y="173">COMPONENT</text>
<text x="81.6" y="173">I</text>
<text x="87.5" y="173">(µA)</text>
<text x="127.2" y="173">ϕ (deg)</text>
<text x="170.7" y="173">λ</text>
<text x="176" y="173">(nm)</text>
<text x="23.2" y="177.4">TEMT6000X01</text>
<text x="85.8" y="177.4">50</text>
<text x="129.1" y="177.4">± 60</text>
<text x="169.7" y="177.4">440 to 800</text>
<text x="20.6" y="182.7">Note</text>
<text x="20.6" y="186.6">Test condition see table “Basic Characteristics”</text>
<text x="23.2" y="201.4">ORDERING CODE</text>
<text x="79" y="201.4">PACKAGING</text>
<text x="124.9" y="201.4">REMARKS</text>
<text x="164.8" y="201.4">PACKAGE FORM</text>
<text x="23.2" y="205.8">TEMT6000X01</text>
<text x="78.9" y="205.8">Tape and reel</text>
<text x="112.9" y="205.8">MOQ: 3000 pcs, 3000 pcs/reel</text>
<text x="173.3" y="205.8">1206</text>
<text x="20.6" y="210.4">Note</text>
<text x="20.6" y="214.3">MOQ: minimum order quantity</text>
<text x="23.2" y="233.6">Collector emitter voltage</text>
<text x="23.2" y="229.1">PARAMETER</text>
<text x="93.7" y="229.1">TEST CONDITION</text>
<text x="144.3" y="229.1">SYMBOL</text>
<text x="147.1" y="233.6">V</text>
<text x="164.9" y="229.1">VALUE</text>
<text x="168.9" y="233.6">6</text>
<text x="185.7" y="229.1">UNIT</text>
<text x="188" y="233.6">V</text>
<text x="23.2" y="238">Emitter collector voltage</text>
<text x="147.1" y="238">V</text>
<text x="167.7" y="238">1.5</text>
<text x="188" y="238">V</text>
<text x="23.2" y="242.4">Collector current</text>
<text x="149.2" y="242.4">I</text>
<text x="168.1" y="242.4">20</text>
<text x="186.9" y="242.4">mA</text>
<text x="23.2" y="246.8">Power dissipation</text>
<text x="148.7" y="246.8">P</text>
<text x="167.3" y="246.8">100</text>
<text x="186.5" y="246.8">mW</text>
<text x="20.6" y="264.9">Document Number: 81579</text>
<text x="20.6" y="268.1">Rev. 1.7, 30-Oct-08</text>
<text x="68.3" y="264.9">For technical questions, contact: detectortechsupport@vishay.com</text>
<text x="178.2" y="264.9">www.vishay.com</text>
<text x="194" y="268.1">489</text>
</g>
<g font-size="2.1">
<text x="82.4" y="173.5">PCE</text>
<text x="172.3" y="173.5">0.5</text>
<text x="149" y="234.1">CEO</text>
<text x="149" y="238.5">ECO</text>
<text x="150" y="242.9">C</text>
<text x="150.6" y="247.3">V</text>
</g>
<text font-size="1.5" x="76.4" y="86.8">18527</text>
</svg>
